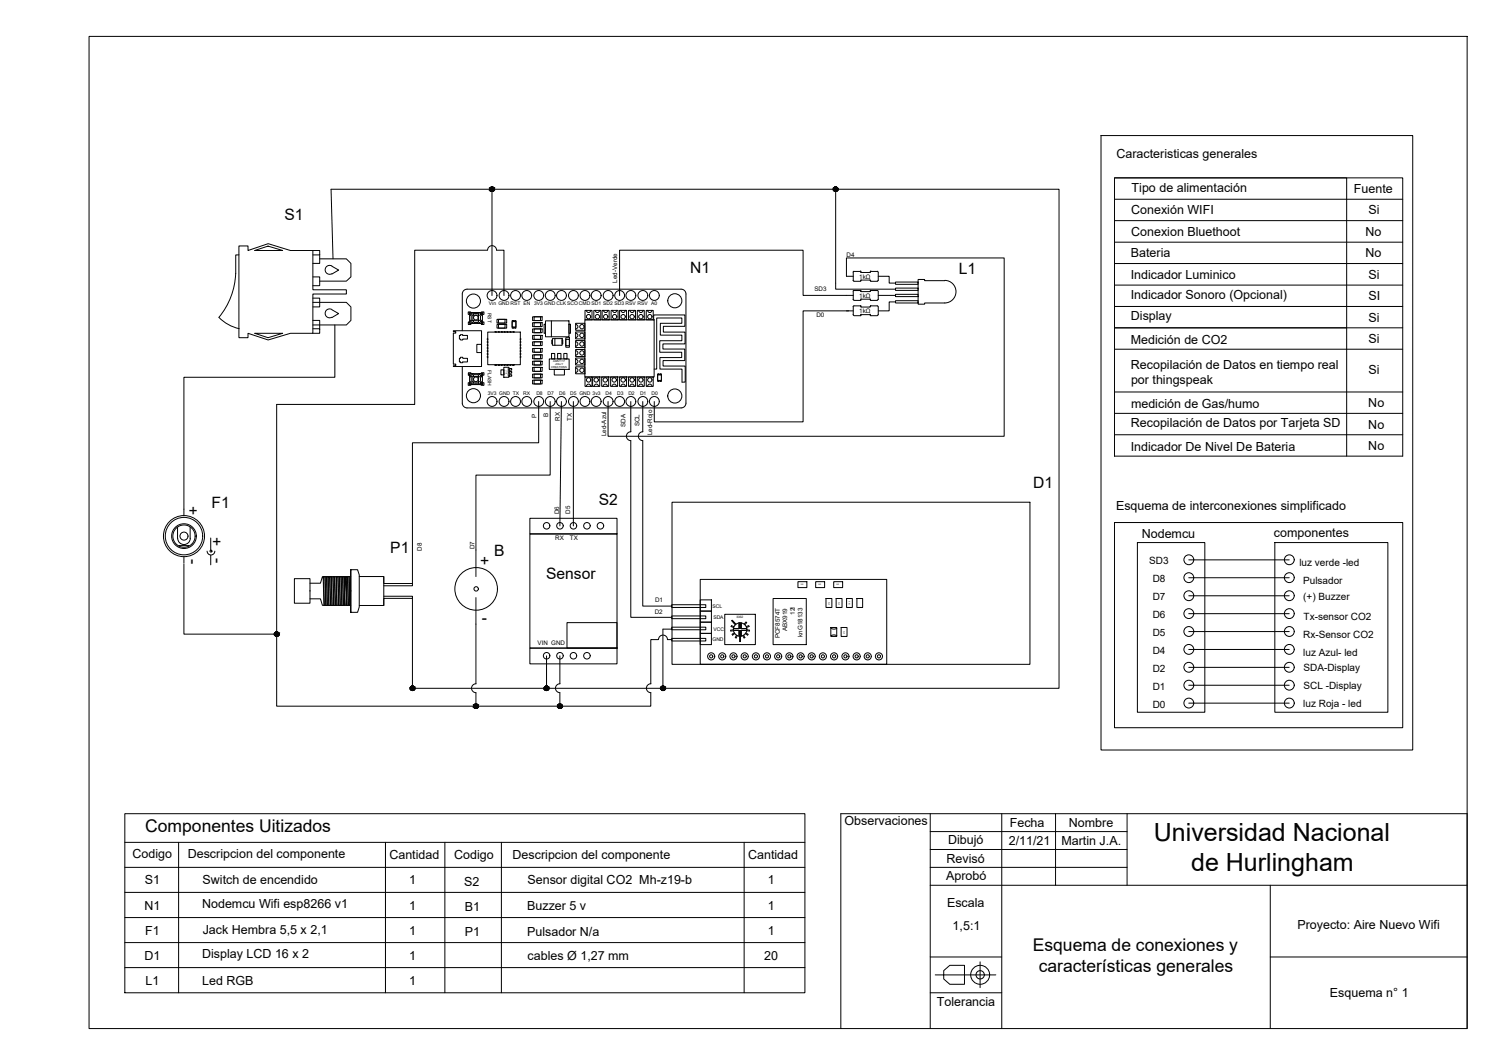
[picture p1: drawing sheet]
<svg xmlns="http://www.w3.org/2000/svg" width="420mm" height="297mm" viewBox="0 0 420 297" stroke-linecap="round" stroke-linejoin="round" font-family="sans-serif">
<!-- layer: 0 -->
<g fill="none" stroke="#000" stroke-width=".28">
<path d="M24.9 10.2h385v276.9h-385zM232.9 53.1h1.1M114.7 192.4h1.1M152.1 192.4h1.1M184.6 192.4h1.1M34.9 227.2h190v50h-190zM34.9 235.2h190M49.9 235.2v42M107.7 235.2v42M124.3 235.2v42M140.1 235.2v42M207.9 235.2v42"/>
<path d="M259.9 232.2h55M259.9 237.2h55M259.9 227.2v59.9M279.9 227.2v59.9M294.9 227.2v19.9M314.9 227.2v19.9M34.9 242.1h190M34.9 256.2h190M34.9 249.1h190M259.9 247.1h150M259.9 242.1h55M354.9 247.1v40"/>
<path d="M34.9 263.1h190M34.9 270.1h190M259.9 277.2h20M259.9 267.2h20M261.3 272.2h16.9M263.6 271l1.7-1.5h4.1v5.3h-4.1l-1.7-1.5zM273.8 268.5v7.2M354.9 267.2h55M234.9 287.1v-59.9h175v59.9"/>
<circle cx="137.5" cy="52.8" r=".61"/>
<circle cx="233.5" cy="52.8" r=".61"/>
<circle cx="77.3" cy="177" r=".61"/>
<circle cx="115.2" cy="192.1" r=".61"/>
<circle cx="133" cy="197.1" r=".61"/>
<circle cx="152.7" cy="192.1" r=".61"/>
<circle cx="156.4" cy="197.1" r=".61"/>
<circle cx="185.2" cy="192.1" r=".61"/>
<circle cx="273.8" cy="272.1" r="2.65"/>
<circle cx="273.8" cy="272.1" r="1.16"/>
</g>
<!-- layer: contornos cuadros -->
<g fill="none" stroke="#000" stroke-width=".28">
<path d="M307.6 37.8h87.1v171.6h-87.1zM311.3 49.7h80.6v77.6h-80.6zM311.3 55.6h80.6M311.3 61.6h80.6M311.3 67.6h80.6M311.3 73.6h80.6M311.3 79.6h80.6M311.3 91.5h80.6M311.3 85.6h80.6M311.3 97.5h80.6M311.3 109.4h80.6M311.3 115.4h80.6"/>
<path d="M311.3 127.3v-77.6h64.9v77.6M311.3 121.4h80.6M311.3 145.9h80.6v57.3h-80.6zM317.7 151.5h18.9v47.3h-18.9zM332.1 156.3h28.1M356.1 151.5h31.6v47.3h-31.6zM332.1 161.3h28.1M332.1 166.3h28.1M332.1 171.3h28.1M332.1 176.3h28.1M332.1 181.3h28.1M332.1 186.3h28.1"/>
<path d="M332.1 191.3h28.1M332.1 196.3h28.1"/>
</g>
<!-- layer: VCC -->
<g fill="#000" stroke="#000" stroke-width=".28">
<path d="M137.4 53.4h.1zM137.4 52.2h.1zM233.3 53.4h.2zM233.3 53.4h.3zM77.2 177.6h.3zM77.2 176.4h.2zM115.1 192.8h.2zM115.1 191.5h.2zM132.9 197.8h.1zM132.9 196.6h.1zM152.6 192.8h.1zM152.6 191.5h.1z"/>
<path d="M156.3 197.8h.3zM156.3 196.6h.2zM185.1 192.7h.3zM185.1 191.5h.2z"/>
<path d="M137.4 52.2h.2zM137.3 52.2h.3z"/>
<path d="M137.3 52.2h.4zM137.2 52.2h.5z"/>
<path d="M137.3 53.4h.3zM137.3 53.4h.2z"/>
<path d="M137.2 52.2h.5zM137.2 52.2h.5z"/>
<path d="M137.2 53.4h.5zM137.2 53.4h.4z"/>
<path d="M137.2 52.2l.5 .1zM137.1 52.3h.6z"/>
<path d="M137.2 53.4h.5zM137.2 53.4h.5z"/>
<path d="M137.1 52.3h.7zM137.1 52.3h.7z"/>
<path d="M137.1 53.4h.6zM137.1 53.4h.6z"/>
<path d="M137.1 52.3l.8 .1zM137 52.4h.9z"/>
<path d="M137.1 53.3h.7zM137.1 53.3l.6 .1z"/>
<path d="M137 52.4h.9zM137 52.4h.9z"/>
<path d="M137 53.3h.9zM137 53.3h.8z"/>
<path d="M137 52.4l1 .1zM137 52.4l1 .1z"/>
<path d="M137 53.3h.9zM137 53.3h.9z"/>
<path d="M136.9 52.5h1.1zM136.9 52.5h1.1z"/>
<path d="M136.9 52.5h1.1zM136.9 52.5h1.1z"/>
<path d="M136.9 53.2h1.1zM136.9 53.2h1.1z"/>
<path d="M136.9 53.2h1.1zM136.9 53.2l1 .1z"/>
<path d="M136.9 52.5l1.1 .1zM136.8 52.6h1.2z"/>
<path d="M136.9 53.1h1.1zM136.9 53.1l1.1 .1z"/>
<path d="M136.8 52.6l1.2 .1zM136.8 52.6l1.2 .1z"/>
<path d="M136.8 52.7h1.2zM136.8 52.7h1.2z"/>
<path d="M136.8 52.7h1.3zM136.8 52.7h1.3z"/>
<path d="M136.8 53h1.2zM136.8 53h1.2z"/>
<path d="M136.8 53h1.2zM136.8 53h1.2z"/>
<path d="M136.8 53h1.2zM136.8 53l1.2 .1z"/>
<path d="M136.8 52.7l1.3 .1zM136.8 52.7l1.3 .1z"/>
<path d="M136.8 52.8l1.3 .1zM136.8 52.8l1.3 .1z"/>
<path d="M136.8 52.9h1.3zM136.8 52.9l1.2 .1z"/>
<path d="M233.4 52.2h.2zM233.3 52.2h.3z"/>
<path d="M233.3 52.2h.3zM233.2 52.2h.4z"/>
<path d="M233.2 52.2h.5zM233.2 52.2h.5z"/>
<path d="M233.2 53.4h.4zM233.2 53.4h.4z"/>
<path d="M233.2 52.2l.6 .1zM233.1 52.3h.7z"/>
<path d="M233.2 53.4h.5zM233.2 53.4h.4z"/>
<path d="M233.1 52.3h.7zM233.1 52.3h.7z"/>
<path d="M233.1 53.4h.7zM233.1 53.4h.6z"/>
<path d="M233.1 52.3l.7 .1zM233.1 52.3l.7 .1z"/>
<path d="M233.1 53.3h.7zM233.1 53.3l.7 .1z"/>
<path d="M233 52.4h.9zM233 52.4h.9z"/>
<path d="M233 53.3h.8zM233 53.3h.8z"/>
<path d="M233 52.4l.9 .1zM233 52.4l.9 .1z"/>
<path d="M233 53.3h.9zM233 53.3h.8z"/>
<path d="M232.9 52.5h1.1zM232.9 52.5h1.1z"/>
<path d="M232.9 53.2h1zM232.9 53.2l1 .1z"/>
<path d="M232.9 52.5h1.1zM232.9 52.5h1.1z"/>
<path d="M232.9 53.2h1.1zM232.9 53.2h1z"/>
<path d="M232.9 52.5l1.1 .1zM232.9 52.5l1.1 .1z"/>
<path d="M232.9 52.6l1.1 .1zM232.9 52.6l1.1 .1z"/>
<path d="M232.9 53l1.1 .1zM232.9 53l1.1 .1z"/>
<path d="M232.9 53.1h1.1zM232.9 53.1l1.1 .1z"/>
<path d="M232.9 52.7h1.1zM232.9 52.7h1.1z"/>
<path d="M232.8 52.7h1.2zM232.8 52.7h1.2z"/>
<path d="M232.8 52.7l1.2 .1zM232.8 52.7l1.2 .1z"/>
<path d="M232.8 52.8l1.2 .1zM232.8 52.8l1.2 .1z"/>
<path d="M232.8 52.9l1.2 .1zM232.8 52.9l1.2 .1z"/>
<path d="M232.8 53h1.2zM232.8 53h1.2z"/>
<path d="M232.9 53h1.1zM232.9 53h1.1z"/>
<path d="M77.2 177.6l.2 .1zM77.2 177.7h.2z"/>
<path d="M77.2 176.4h.3zM77.2 176.4h.3z"/>
<path d="M77.2 176.4h.3zM77.1 176.4h.4z"/>
<path d="M77.1 176.4l.4 .1zM77.1 176.4l.4 .1z"/>
<path d="M77.1 177.6h.4zM77.1 177.6h.4z"/>
<path d="M77 176.5h.6zM77 176.5h.6z"/>
<path d="M77 177.6h.5zM77 177.6h.5z"/>
<path d="M77 176.5h.7zM76.9 176.5h.8z"/>
<path d="M77 177.6h.6zM77 177.6h.5z"/>
<path d="M76.9 176.5l.8 .1zM76.9 176.5l.8 .1z"/>
<path d="M76.9 177.5h.8zM76.9 177.5l.7 .1z"/>
<path d="M76.9 176.6h.9zM76.9 176.6h.9z"/>
<path d="M76.9 177.5h.8zM76.9 177.5h.8z"/>
<path d="M76.9 176.6l.9 .1zM76.9 176.6l.9 .1z"/>
<path d="M76.9 177.5h.9zM76.9 177.5h.8z"/>
<path d="M76.8 176.7h1zM76.8 176.7h1z"/>
<path d="M76.8 177.4h1zM76.8 177.4l1 .1z"/>
<path d="M76.8 176.7h1zM76.8 176.7h1z"/>
<path d="M76.7 176.7l1.2 .1zM76.7 176.7l1.2 .1z"/>
<path d="M76.7 177.3l1.1 .1zM76.7 177.3l1.1 .1z"/>
<path d="M76.8 177.4h1zM76.8 177.4h1z"/>
<path d="M76.7 176.8l1.2 .1zM76.7 176.8l1.2 .1z"/>
<path d="M76.7 176.9h1.2zM76.7 176.9h1.2z"/>
<path d="M76.7 177.2l1.2 .1zM76.7 177.2l1.2 .1z"/>
<path d="M76.7 177.3h1.2zM76.7 177.3h1.1z"/>
<path d="M76.7 176.9l1.2 .1zM76.7 176.9l1.2 .1z"/>
<path d="M76.7 177h1.2zM76.7 177h1.2z"/>
<path d="M76.7 177l1.2 .1zM76.7 177l1.2 .1z"/>
<path d="M76.7 177.1l1.2 .1zM76.7 177.1l1.2 .1z"/>
<path d="M76.7 177.2h1.2zM76.7 177.2h1.2z"/>
<path d="M115.1 191.5l.3 .1zM115.1 191.5l.3 .1z"/>
<path d="M115.1 191.6h.3zM115 191.6h.4z"/>
<path d="M115.1 192.7h.3zM115.1 192.7l.2 .1z"/>
<path d="M115 191.6h.5zM115 191.6h.5z"/>
<path d="M115 192.7h.4zM115 192.7h.4z"/>
<path d="M115 191.6h.5zM114.9 191.6h.6z"/>
<path d="M115 192.7h.5zM115 192.7h.4z"/>
<path d="M114.9 191.6h.7zM114.9 191.6h.7z"/>
<path d="M114.9 192.7h.6zM114.9 192.7h.6z"/>
<path d="M114.9 191.6l.7 .1zM114.9 191.6l.7 .1z"/>
<path d="M114.9 192.7h.7zM114.9 192.7h.6z"/>
<path d="M114.8 191.7h.9zM114.8 191.7h.9z"/>
<path d="M114.8 192.6h.8zM114.8 192.6l.8 .1z"/>
<path d="M114.8 191.7l.9 .1zM114.8 191.7l.9 .1z"/>
<path d="M114.8 192.6h.9zM114.8 192.6h.8z"/>
<path d="M114.8 191.8h1zM114.8 191.8h1z"/>
<path d="M114.8 192.5h.9zM114.8 192.5l.9 .1z"/>
<path d="M114.7 191.8l1.1 .1zM114.7 191.8l1.1 .1z"/>
<path d="M114.7 191.9h1.1zM114.7 191.9h1.1z"/>
<path d="M114.7 192.4l1.1 .1zM114.7 192.4l1.1 .1z"/>
<path d="M114.7 192.5h1.1zM114.7 192.5h1z"/>
<path d="M114.7 191.9l1.1 .1zM114.7 191.9l1.1 .1z"/>
<path d="M114.6 192h1.3zM114.6 192h1.3z"/>
<path d="M114.6 192.3l1.2 .1zM114.6 192.3l1.2 .1z"/>
<path d="M114.7 192.4h1.1zM114.7 192.4h1.1z"/>
<path d="M114.6 192l1.3 .1zM114.6 192l1.3 .1z"/>
<path d="M114.6 192.1l1.3 .1zM114.6 192.1l1.3 .1z"/>
<path d="M114.6 192.2h1.3zM114.6 192.2h1.3z"/>
<path d="M114.6 192.2l1.3 .1zM114.6 192.2l1.3 .1z"/>
<path d="M114.6 192.3h1.3zM114.6 192.3h1.2z"/>
<path d="M132.9 196.6h.2zM132.8 196.6h.3z"/>
<path d="M132.8 196.6h.4zM132.7 196.6h.5z"/>
<path d="M132.8 197.8h.3zM132.8 197.8h.2z"/>
<path d="M132.7 196.6h.5zM132.7 196.6h.5z"/>
<path d="M132.7 197.7h.5zM132.7 197.7l.4 .1z"/>
<path d="M132.7 196.6h.6zM132.7 196.6h.6z"/>
<path d="M132.7 197.7h.5zM132.7 197.7h.5z"/>
<path d="M132.7 196.6h.6zM132.7 196.6h.6z"/>
<path d="M132.7 197.7h.6zM132.7 197.7h.5z"/>
<path d="M132.6 196.6l.8 .1zM132.5 196.7h.9z"/>
<path d="M132.6 197.7h.7zM132.6 197.7h.7z"/>
<path d="M132.5 196.7h.9zM132.5 196.7h.9z"/>
<path d="M132.5 197.6h.9zM132.5 197.6l.8 .1z"/>
<path d="M132.5 196.7l1 .1zM132.5 196.7l1 .1z"/>
<path d="M132.5 197.6h.9zM132.5 197.6h.9z"/>
<path d="M132.4 196.8h1.1zM132.4 196.8h1.1z"/>
<path d="M132.4 196.8l1.1 .1zM132.4 196.8l1.1 .1z"/>
<path d="M132.4 197.5h1.1zM132.4 197.5h1.1z"/>
<path d="M132.4 197.5h1.1zM132.4 197.5l1 .1z"/>
<path d="M132.4 196.9h1.1zM132.4 196.9h1.1z"/>
<path d="M132.4 197.4h1.1zM132.4 197.4l1.1 .1z"/>
<path d="M132.4 196.9l1.1 .1zM132.4 196.9l1.1 .1z"/>
<path d="M132.4 197h1.1zM132.4 197h1.1z"/>
<path d="M132.4 197l1.2 .1zM132.4 197l1.2 .1z"/>
<path d="M132.4 197.3h1.1zM132.4 197.3h1.1z"/>
<path d="M132.4 197.3l1.1 .1zM132.4 197.3l1.1 .1z"/>
<path d="M132.4 197.4h1.1zM132.4 197.4h1.1z"/>
<path d="M132.3 197.1h1.3zM132.3 197.1h1.3z"/>
<path d="M132.3 197.1l1.3 .1zM132.3 197.1l1.3 .1z"/>
<path d="M132.3 197.2h1.3zM132.3 197.2l1.2 .1z"/>
<path d="M152.6 191.5l.2 .1zM152.6 191.5l.2 .1z"/>
<path d="M152.5 191.6h.4zM152.5 191.6h.4z"/>
<path d="M152.5 192.7h.3zM152.5 192.7l.2 .1z"/>
<path d="M152.5 191.6h.4zM152.5 191.6h.4z"/>
<path d="M152.5 192.7h.4zM152.5 192.7h.3z"/>
<path d="M152.4 191.6h.6zM152.3 191.6h.7z"/>
<path d="M152.4 192.7h.5zM152.4 192.7h.5z"/>
<path d="M152.3 191.6h.7zM152.3 191.6h.7z"/>
<path d="M152.3 192.7h.7zM152.3 192.7h.6z"/>
<path d="M152.3 191.6l.8 .1zM152.3 191.6l.8 .1z"/>
<path d="M152.3 192.7h.7zM152.3 192.7h.7z"/>
<path d="M152.3 191.7h.8zM152.3 191.7h.8z"/>
<path d="M152.3 192.6h.8zM152.3 192.6l.7 .1z"/>
<path d="M152.2 191.7l.9 .1zM152.2 191.7l.9 .1z"/>
<path d="M152.2 192.6h.9zM152.2 192.6h.9z"/>
<path d="M152.2 191.8h1zM152.2 191.8h1z"/>
<path d="M152.2 192.5h.9zM152.2 192.5l.9 .1z"/>
<path d="M152.1 191.8l1.1 .1zM152.1 191.8l1.1 .1z"/>
<path d="M152.1 192.5h1.1zM152.1 192.5h1z"/>
<path d="M152.1 191.9h1.1zM152.1 191.9h1.1z"/>
<path d="M152.1 191.9l1.2 .1zM152.1 191.9l1.2 .1z"/>
<path d="M152.1 192.4h1.1zM152.1 192.4h1.1z"/>
<path d="M152.1 192.4h1.1zM152.1 192.4l1.1 .1z"/>
<path d="M152 192h1.3zM152 192h1.3z"/>
<path d="M152 192l1.3 .1zM152 192l1.3 .1z"/>
<path d="M152 192.1l1.3 .1zM152 192.1l1.3 .1z"/>
<path d="M152 192.2h1.3zM152 192.2h1.3z"/>
<path d="M152 192.2l1.3 .1zM152 192.2l1.3 .1z"/>
<path d="M152 192.3h1.3zM152 192.3h1.3z"/>
<path d="M152 192.3h1.3zM152 192.3l1.2 .1z"/>
<path d="M156.3 197.8h.2zM156.3 197.8h.2z"/>
<path d="M156.3 196.6h.3zM156.3 196.6h.3z"/>
<path d="M156.3 196.6h.3zM156.2 196.6h.4z"/>
<path d="M156.2 196.6h.5zM156.2 196.6h.5z"/>
<path d="M156.2 197.7h.4zM156.2 197.7l.4 .1z"/>
<path d="M156.2 196.6h.5zM156.1 196.6h.6z"/>
<path d="M156.2 197.7h.5zM156.2 197.7h.4z"/>
<path d="M156.1 196.6h.7zM156.1 196.6h.7z"/>
<path d="M156.1 197.7h.6zM156.1 197.7h.6z"/>
<path d="M156.1 196.6l.7 .1zM156.1 196.6l.7 .1z"/>
<path d="M156.1 197.7h.7zM156.1 197.7h.6z"/>
<path d="M156 196.7h.9zM156 196.7h.9z"/>
<path d="M156 197.6h.8zM156 197.6l.8 .1z"/>
<path d="M156 196.7l.9 .1zM156 196.7l.9 .1z"/>
<path d="M156 197.6h.9zM156 197.6h.8z"/>
<path d="M155.9 196.8h1.1zM155.9 196.8h1.1z"/>
<path d="M155.9 197.5h1zM155.9 197.5l1 .1z"/>
<path d="M155.9 196.8l1.1 .1zM155.9 196.8l1.1 .1z"/>
<path d="M155.9 196.9h1.1zM155.9 196.9h1.1z"/>
<path d="M155.9 197.4l1.1 .1zM155.9 197.4l1.1 .1z"/>
<path d="M155.9 197.5h1.1zM155.9 197.5h1z"/>
<path d="M155.9 196.9l1.1 .1zM155.9 196.9l1.1 .1z"/>
<path d="M155.8 197h1.2zM155.8 197h1.2z"/>
<path d="M155.8 197.3l1.2 .1zM155.8 197.3l1.2 .1z"/>
<path d="M155.9 197.4h1.1zM155.9 197.4h1.1z"/>
<path d="M155.8 197l1.2 .1zM155.8 197l1.2 .1z"/>
<path d="M155.8 197.1h1.2zM155.8 197.1h1.2z"/>
<path d="M155.8 197.1l1.2 .1zM155.8 197.1l1.2 .1z"/>
<path d="M155.8 197.2l1.2 .1zM155.8 197.2l1.2 .1z"/>
<path d="M155.8 197.3h1.2zM155.8 197.3h1.2z"/>
<path d="M185.1 192.7l.2 .1zM185.1 192.8h.2z"/>
<path d="M185.1 191.5l.3 .1zM185.1 191.5l.3 .1z"/>
<path d="M185.1 191.6h.3zM185 191.6h.4z"/>
<path d="M185 191.6h.4zM184.9 191.6h.5z"/>
<path d="M185 192.7h.4zM185 192.7h.4z"/>
<path d="M184.9 191.6h.6zM184.9 191.6h.6z"/>
<path d="M184.9 192.7h.5zM184.9 192.7h.5z"/>
<path d="M184.9 191.6h.7zM184.9 191.6h.7z"/>
<path d="M184.9 192.7h.6zM184.9 192.7h.5z"/>
<path d="M184.9 191.6l.7 .1zM184.9 191.6l.7 .1z"/>
<path d="M184.9 192.7h.7zM184.9 192.7h.6z"/>
<path d="M184.8 191.7h.9zM184.8 191.7h.9z"/>
<path d="M184.8 192.6h.8zM184.8 192.6l.8 .1z"/>
<path d="M184.8 191.7l.9 .1zM184.8 191.7l.9 .1z"/>
<path d="M184.8 192.6h.9zM184.8 192.6h.8z"/>
<path d="M184.7 191.8h1zM184.7 191.8h1z"/>
<path d="M184.7 192.5h1zM184.7 192.5l1 .1z"/>
<path d="M184.7 191.8l1 .1zM184.6 191.9h1.1z"/>
<path d="M184.6 191.9h1.2zM184.6 191.9h1.2z"/>
<path d="M184.6 192.4l1.1 .1zM184.6 192.4l1.1 .1z"/>
<path d="M184.7 192.5h1zM184.7 192.5h1z"/>
<path d="M184.6 191.9l1.2 .1zM184.6 191.9l1.2 .1z"/>
<path d="M184.6 192h1.2zM184.6 192h1.2z"/>
<path d="M184.6 192.3l1.2 .1zM184.6 192.3l1.2 .1z"/>
<path d="M184.6 192.4h1.2zM184.6 192.4h1.1z"/>
<path d="M184.6 192l1.2 .1zM184.6 192l1.2 .1z"/>
<path d="M184.6 192.1l1.2 .1zM184.6 192.1l1.2 .1z"/>
<path d="M184.6 192.2h1.2zM184.6 192.2h1.2z"/>
<path d="M184.6 192.2l1.2 .1zM184.6 192.2l1.2 .1z"/>
<path d="M184.6 192.3h1.2zM184.6 192.3h1.2z"/>
</g>
<!-- layer: componentes -->
<g fill="none" stroke="#000" stroke-width=".28">
<path d="M66.7 68.7h2.6v1.2l5.6-1.9 6.2 1.9h6.3v11h9.4v1.2h-9.4v10.9h-6.3l-6.2 1.9-5.6-1.9v1.3h-2.6zM66.7 71.2h-.8a32 32 0 0 1-.5 8.4 20.5 20.5 0 0 1-4.3 9 11.5 11.5 0 0 0 5.7 3.2M71.1 69.9l3.8-1.2 4.1 1.2zM87.4 69.9h1.9v1.3h-1.9M87.4 77.3h1.9v2.5h-1.9M89.3 72.3h7.5l1.2 1.2v3.8l-1.2 1.2h-7.5M89.3 71v2.5h-1.9M92.7 74.3a1.25 1.25 0 0 0-1.9 1 1.25 1.25 0 0 0 1.9 1.1M92.7 74.3l1.9 1.1-1.9 1.1M236.5 77.1h1.9M238.3 78.3l.3 .2h1.8M238.4 76v2.3"/>
<path d="M238.6 75.7l-.3 .3M238.6 75.8h1.8M240.4 75.6l.1 .2M240.4 75.9l.2 .2h2.4M240.5 75.9v.1M240.5 78.4h.1M240.5 78.3l-.1 .2M240.6 78.2h2.4M240.6 78.1l-.2 .2M243 78.1l.1 .2M243.1 75.9v.1M243.1 78.4h.1"/>
<path d="M243.1 75.9l-.1 .2M243.1 78.3l.2 .2M243.3 75.8h1.8M243.3 75.6l-.2 .2M245.1 75.7l.2 .3M245.3 78.3l-.2 .2h-1.8M245.3 77.1h3.1v1.9h1.8M245.3 76v2.3M250.2 78.7h6.3v.7h-6.3zM263.9 78.3a3.2 3.2 0 0 1 3.2 3.1 3.2 3.2 0 0 1-3.2 3.2h-5.6v.3h-1.8v-6.9h1.8v.4h5.6M71.1 93h7.9l-4.1 1.3zM87.4 84.4h9.4l1.2 1.3v3.8l-1.2 1.2h-9.4"/>
<path d="M87.4 91.8h1.9v1.2h-1.9M87.4 89.5h1.9v2.4M87.4 83.2h1.9v2.5h-1.9M92.7 86.4a1.25 1.25 0 0 0-1.9 1.1 1.25 1.25 0 0 0 1.9 1.1M92.7 86.5l1.9 1-1.9 1.1M126.6 92.3h7.9v10h-7.9v-.2h.7v-.5h-.7v-8.6h.7v-.4h-.7zM128.3 93.6h.3v-.2h.7v.2h1.3v1.1h-1.3v.2h-.7v-.2h-.3zM131.2 87.2h3.6v3.1h-3.6zM131.2 87.4h.2v.6a1.27 1.27 0 0 1 0 1.5v.5h-.2M131.2 89.9h-.4v.7h.8v-.3M131.5 87.2v-.1h-.7v.7h.4M131.6 90.3h.6a1.27 1.27 0 0 1 1.5 0h.6"/>
<path d="M131.6 87.2h.1M132.1 88h1.6v1.5h-1.6zM132.2 87.2a1.15 1.15 0 0 0 1.5 0M133.2 96.1h1.3v2.3h-1.3zM134.3 87.2h.1M134.5 87.2v-.1h.7v.7h-.4M134.8 87.4h-.3v.6a1.13 1.13 0 0 0 0 1.5v.5h.3M134.8 89.9h.4v.7h-.7v-.3M136.1 99.4l.2 .4zM136.1 98.6l.2 .4zM136.1 97.8l.2 .4zM136.1 96.9l.2 .5z"/>
<path d="M136.1 96.1l.2 .4zM136.1 95.3l.2 .4zM136.1 94.5l.2 .4zM136.3 92.7h9.1v9.1h-9.1zM138.2 92.6l.4 .1zM138.8 89.2h2.7v1h-2.7zM138.8 90.6h2.7v1h-2.7zM139.1 92.6l.4 .1zM139.3 89.2h1.8v1h-1.8zM139.3 90.6h1.8v1h-1.8zM139.9 92.6l.4 .1zM140.7 92.6l.4 .1z"/>
<path d="M141.5 92.6l.4 .1zM142.4 92.6l.4 .1zM143.1 89.8h1v1.5h-1zM143.2 92.6l.4 .1zM143.3 89.5l.1 .3M143.4 91.3l-.1 .3M143.5 91.6h-.4v-2.1l.5 .2 .5-.2v2.1h-.3M143.5 91.6l.1-.2 .2 .2M143.9 91.3l.1 .3M144 89.5l-.1 .3M145.4 99.4l.1 .4zM145.4 98.6l.1 .4z"/>
<path d="M145.4 97.8l.1 .4zM145.4 96.9l.1 .5zM145.4 96.1l.1 .4zM145.4 95.3l.1 .4zM145.4 94.5l.1 .4zM148.8 88.4h2.7v1.1h-2.7zM148.8 90.1h2.7v1.1h-2.7zM148.8 91.8h2.7v1.1h-2.7zM148.8 93.6h2.7v1.1h-2.7zM148.8 95.4h2.7v1.1h-2.7zM148.8 97.3h2.7v1h-2.7zM148.8 99.1h2.7v1.1h-2.7z"/>
<path d="M149.2 88.4h1.8v1.1h-1.8zM149.2 90.1h1.8v1.1h-1.8zM149.2 91.8h1.8v1.1h-1.8zM149.2 93.6h1.8v1.1h-1.8zM149.2 95.4h1.8v1.1h-1.8zM149.2 97.3h1.8v1h-1.8zM149.2 99.1h1.8v1.1h-1.8zM152 90.5h.4v2.5h-.4zM152.4 89.6h6.5v4.4h-6.5zM154 89.6v4.4M154.1 98.7h.9v1.5h-.9zM154.2 94.9h.1v1.1h-.1z"/>
<path d="M154.3 94.5h2.7v1.9h-2.7zM155 94.5v1.9M155.8 98.7h.9v1.5h-.9zM157 94.9h.2v1.1h-.2zM157.5 98.7h.9v1.5h-.9zM158.1 94.3h1v2.6h-1zM158.1 94.7h1v1.8h-1zM158.9 90.5h.5v2.5h-.5zM160.8 99.9h2.6v2h-2.6zM160.8 97.6h2.6v1.9h-2.6zM160.8 95.1h2.6v1.9h-2.6zM160.8 92.7h2.6v1.9h-2.6z"/>
<path d="M160.8 90.3h2.6v1.9h-2.6zM160.8 97.9a.61 .61 0 0 1 .6 .6 .61 .61 0 0 1-.6 .6M160.8 95.4a.61 .61 0 0 1 .6 .6 .61 .61 0 0 1-.6 .6M160.8 93a.61 .61 0 0 1 .6 .6 .61 .61 0 0 1-.6 .6M160.8 90.6a.61 .61 0 0 1 .6 .6 .61 .61 0 0 1-.6 .6M163.4 89.3h19.3v15.9h-19.3zM163.4 86.7h2v2.6h-2zM163.8 86.6a.61 .61 0 0 0 .6 .6 .61 .61 0 0 0 .6-.6M165.9 86.7h1.9v2.6h-1.9zM166.3 86.6a.61 .61 0 0 0 .6 .6 .61 .61 0 0 0 .6-.6M168.2 86.7h2v2.6h-2zM168.6 86.6a.61 .61 0 0 0 .6 .6 .61 .61 0 0 0 .6-.6"/>
<path d="M170.7 86.7h2v2.6h-2zM171.1 86.6a.61 .61 0 0 0 .6 .6 .61 .61 0 0 0 .6-.6M173.1 86.7h1.9v2.6h-1.9zM173.5 86.6a.61 .61 0 0 0 .6 .6 .61 .61 0 0 0 .6-.6M175.6 86.7h1.9v2.6h-1.9zM176 86.6a.61 .61 0 0 0 .6 .6 .61 .61 0 0 0 .6-.6M178 86.7h2v2.6h-2zM178.4 86.6a.61 .61 0 0 0 .6 .6 .61 .61 0 0 0 .6-.6M180.5 86.7h2v2.6h-2zM180.9 86.6a.61 .61 0 0 0 .6 .6 .61 .61 0 0 0 .6-.6M182.6 89.3v-1.4h8.7v3.2h-6v1.6h6.1v3.3h-6.2v1.5h6.1v3.2h-6.1v1.5h6.2v4.5h-.9v-3.7h-6.2v-3.2h6.1v-1.5h-6.1v-3.2h6.2v-1.5h-6v-3.3h6v-1.5h-7v14.2h-.8M190.3 80.7h-59.8a1.33 1.33 0 0 0-1.4 1.4v10.2"/>
<path d="M190.3 80.7a1.33 1.33 0 0 1 1.3 1.4v30.5M236.5 82.5h1.9M236.5 86.8h1.9M238.3 83.5l.3 .3M238.3 87.8l.3 .3M238.4 81.4v2.2M238.4 85.6v2.3M238.6 83.9h1.8M238.6 88.1h1.8M240.4 81.1h-1.8l-.3 .2M240.4 85.4h-1.8l-.3 .2M240.4 81l.1 .2"/>
<path d="M240.4 85.3l.1 .1M240.4 85.5l.2 .2h2.4M240.5 81.3l2.5 .1M240.5 83.7h.1M240.5 85.5v.1M240.5 87.9v.2M240.5 83.7l-.1 .2M240.5 88l-.1 .1M240.6 83.5h2.4M240.6 87.8h2.4M240.6 83.4l-.2 .2M240.6 87.7l-.2 .2"/>
<path d="M243 83.4l.1 .2M243 87.7l.1 .2M243.1 81.2v.1M243.1 83.7h.1M243.1 85.5v.1M243.1 87.9v.2M243.1 81.3l-.1 .1M243.1 83.7l.2 .2M243.1 85.5l-.1 .2M243.1 88l.2 .1M243.3 81.1h1.8l.2 .2M243.3 85.4h1.8l.2 .2"/>
<path d="M243.3 83.9h1.8M243.3 88.1h1.8M243.3 81l-.2 .2M243.3 85.3l-.2 .1M245.3 83.5l-.2 .3M245.3 87.8l-.2 .3M245.3 82.5h4.9M245.3 81.4v2.2M245.3 85.6v2.3M250.2 80.4h6.3v.7h-6.3zM250.2 83.9h6.3v.7h-6.3zM250.2 82.2h6.3v.6h-6.3z"/>
<path d="M250.2 84.3h-1.8v2.5h-3.1M128.3 100h.3v-.3h.7v.3h1.3v1h-1.3v.3h-.7v-.3h-.3zM129.1 112.5a1.33 1.33 0 0 0 1.4 1.4h59.8M129.1 102.3v10.3M131.2 104.3h3.6v3.1h-3.6zM131.2 104.6h.2v.6a1.21 1.21 0 0 1 0 1.4v.6h-.2M131.2 106.8h-.4v.8h.7v-.2M131.6 104.3v-.2h-.8v.7h.4M131.6 104.3l.6 .1a1.27 1.27 0 0 0 1.5 0l.6-.1M131.6 107.4h.1M132.1 105.1h1.6v1.6h-1.6zM132.2 107.4a1.33 1.33 0 0 1 1.5 0"/>
<path d="M134.3 107.4h.1M134.5 104.3v-.2h.7v.6h-.4M134.8 104.6h-.3v.6a1.07 1.07 0 0 0 0 1.4v.6h.3M134.8 106.8h.4v.8h-.7v-.2M138.2 101.8h.5v.2h-.5zM139.1 101.8h.4v.2h-.4zM139.9 101.8h.4v.2h-.4zM139.9 103.3h.8v1.3h-.8zM140.7 101.8h.4v.2h-.4zM140.7 102.5h1.5v2.8h-1.5zM141.5 101.8h.5v.2h-.5zM142.2 104.6h.7v.4h-.7z"/>
<path d="M142.2 103.7h.7v.5h-.7zM142.2 102.9h.7v.4h-.7zM142.4 101.8h.4v.2h-.4zM143.2 101.8h.4v.2h-.4zM148.8 100.8h2.7v1.1h-2.7zM148.8 102.6h2.7v1.1h-2.7zM148.8 104.4h2.7v1.1h-2.7zM148.8 106.1h2.7v1.1h-2.7zM149.2 100.8h1.8v1.1h-1.8zM149.2 102.6h1.8v1.1h-1.8zM149.2 104.4h1.8v1.1h-1.8zM149.2 106.1h1.8v1.1h-1.8z"/>
<path d="M153.4 100.2h5.6v2.9h-5.6zM154.8 103.1h2.9v1.6h-2.9zM160.8 102.4h2.6v2h-2.6zM160.8 102.7a.61 .61 0 0 1 .6 .7 .61 .61 0 0 1-.6 .6M160.8 100.3a.61 .61 0 0 1 .6 .6 .61 .61 0 0 1-.6 .6M163.4 105.2h2v2.7h-2zM163.8 107.8a.61 .61 0 0 1 .6-.6 .61 .61 0 0 1 .6 .6M165.6 105.2h1.9v2.7h-1.9zM166 107.8a.61 .61 0 0 1 .6-.6 .61 .61 0 0 1 .6 .6M168.1 105.2h1.9v2.7h-1.9zM168.5 107.8a.61 .61 0 0 1 .6-.6 .61 .61 0 0 1 .6 .6M170.6 105.2h1.9v2.7h-1.9z"/>
<path d="M171 107.8a.61 .61 0 0 1 .6-.6 .61 .61 0 0 1 .6 .6M173.1 105.2h1.9v2.7h-1.9zM173.5 107.8a.61 .61 0 0 1 .6-.6 .61 .61 0 0 1 .6 .6M175.6 105.2h1.9v2.7h-1.9zM176 107.8a.61 .61 0 0 1 .6-.6 .61 .61 0 0 1 .6 .6M178 105.2h2v2.7h-2zM178.4 107.8a.61 .61 0 0 1 .6-.6 .61 .61 0 0 1 .6 .6M180.5 105.2h2v2.7h-2zM180.9 107.8a.61 .61 0 0 1 .6-.6 .61 .61 0 0 1 .6 .6M183.7 104.4l.6 .2 .5-.2v2.1l-.5-.2-.6 .2zM183.7 104.6h1.1v1.6h-1.1zM183.9 104.4l.2 .3"/>
<path d="M184.1 106.2l-.2 .2M184.5 106.2l.1 .2M184.6 104.4l-.1 .3M191.6 112.5a1.33 1.33 0 0 1-1.3 1.4M49.6 147.2v3.1M50 152.5v-.2h2.7v.2M51.4 142.2v1.8M51.4 155.4v1.8M53.1 147.2l.1 3.1a1.76 1.76 0 0 1-1.8 1.7 1.76 1.76 0 0 1-1.8-1.7M57.9 153.9a1.08 1.08 0 0 0 1 1 1.08 1.08 0 0 0 1.1-1M58.9 150.2v3.4M58.9 155v2.7"/>
<path d="M98 159v6v-6h1.9l.5 2h6.8v8h-6.8l-.5 1.9h-1.9v-5.9v5.9M133 153.5v7.5M148 149.1h24.4v31.8h-24.4zM148 144.7h24.4v4.4h-24.4zM187.7 140.2h100v45.3h-100zM82.2 161.5h4.4v6.9h-4.4zM86.6 162.8h2.9l.6-1.8h.2l.2 8M90.3 161h.1M90.6 161h.2h-.4l.2 8M90.8 161l.2 8M91 169l-.2-8h.4l.2 8M91.2 161h.1"/>
<path d="M91.5 169l-.2-8h.3l.2 8M91.6 161h.1M91.9 161h.2h-.4l.2 8M92.1 161l.3 8-.3-8h.4l.2 8-.1-8h.6M92.5 161h.1M93 161l.2 8-.2-8h.4l.2 8M93.4 161h.1M93.8 169l-.3-8h.4l.2 8M93.9 161l.3 8h-4.1l-.6-1.8h-2.9M94.1 161h.3l.2 8-.2-8M94.6 161h-.2h.4l.3 8h.4h2.2l-.2-8M94.8 161l.3 8h-.9"/>
<path d="M95 161h-.1h.3l.3 8M95.2 161l.3 8M95.5 161h-.2h.4l.2 8M95.7 161h.1M96 161h.1h-.4l.3 8M96.2 161l.2 8-.3-8h.5h-.2M96.6 161l.2 8-.2-8M96.6 161h.1M96.9 161h-.2l.1 8M97.1 161l.2 8M97.6 161l.2 8M97.7 169h.3"/>
<path d="M98 161h-.9l.3 8M100.4 161v8M107.2 166.5h8v.5h-8v2M107.2 161v1.9h8v.6h-8M133 166.8v7.4M158.4 173.8h14v7.1h-14zM187.6 178.2h9.6v.7h-9.6zM187.6 175.1h9.6v.7h-9.6zM187.6 172h9.6v.7h-9.6zM187.6 168.8h9.6v.8h-9.6zM195.6 161.8h52.1v23.7h-52.1zM195.6 167.5h3.1v3.1h-3.1z"/>
<path d="M195.6 170.6h3.1v3.1h-3.1zM195.6 173.7h3.1v3.1h-3.1zM195.6 176.8h3.1v3.2h-3.1zM202.5 171.5h8.5v8.5h-8.5zM204.9 176h1.6v1.6v-1.6zM204.9 175.8l-.8 .1 .1 .3M204.9 176.1h-.7M205 174.9l-.7-.2-.1 .2 .8 .3M205.1 176.7l-.6 .4M205.3 176.9l-.6 .4-.1-.2M205.4 178l.3 .1M205.6 174.2l-1-1.1-.2 .2 1 1.1"/>
<path d="M205.8 177.3l-.4 .7M206 177.5l-.4 .6M206.5 173.9v1.6h-1.6h1.6zM206.6 177.6v1.5h.3v-1.5M207 173.9v1.6h1.6h-1.6zM207 176v1.6v-1.6h1.6zM207.5 177.5l.4 .6 .2-.1M207.7 177.3l.4 .7M208.4 176.7l.6 .4-.2 .2-.6-.4M208.4 173.7l-.5 .5M208.4 173.7l.2 .1M208.5 174.9l.7-.2 .1 .2"/>
<path d="M208.6 176.1h.7M208.6 173.9l-.5 .5M208.6 175.8l.8 .1v.3M209.2 174.9l-.7 .3M216 167.1h9.2v12.9h-9.2zM222.9 162.4h2.5v1.6h-2.5zM227.9 162.4h2.5v1.6h-2.5zM230.7 167.1h1.7v2.5h-1.7zM232.1 175.2h1.7v2.5h-1.7zM232.2 177.5l.6-.2 1 .2M232.2 175.4l.6 .2 1-.2M232.9 162.4h2.5v1.6h-2.5z"/>
<path d="M233.6 167.1h1.6v2.5h-1.6zM235 175.2h1.6v2.5h-1.6zM236.5 167.1h1.6v2.5h-1.6zM239.4 167.1h1.6v2.5h-1.6zM148 180.9h24.4v4.4h-24.4z"/>
<circle cx="131.9" cy="89.7" r=".32"/>
<circle cx="131.9" cy="87.7" r=".32"/>
<circle cx="132.3" cy="84.1" r="1.97"/>
<circle cx="132.9" cy="88.7" r=".66"/>
<circle cx="133.9" cy="89.7" r=".32"/>
<circle cx="133.9" cy="87.7" r=".32"/>
<circle cx="137.5" cy="82.5" r="1.38"/>
<circle cx="140.8" cy="82.5" r="1.38"/>
<circle cx="144" cy="82.5" r="1.38"/>
<circle cx="147.2" cy="82.5" r="1.38"/>
<circle cx="150.5" cy="82.5" r="1.38"/>
<circle cx="153.7" cy="82.5" r="1.38"/>
<circle cx="156.9" cy="82.5" r="1.38"/>
<circle cx="160.2" cy="82.5" r="1.38"/>
<circle cx="162.6" cy="98.5" r=".61"/>
<circle cx="162.6" cy="91.2" r=".61"/>
<circle cx="162.6" cy="96" r=".61"/>
<circle cx="162.6" cy="93.6" r=".61"/>
<circle cx="163.4" cy="82.5" r="1.38"/>
<circle cx="164.4" cy="88.4" r=".61"/>
<circle cx="166.5" cy="82.5" r="1.38"/>
<circle cx="166.9" cy="88.4" r=".61"/>
<circle cx="169.2" cy="88.4" r=".61"/>
<circle cx="169.9" cy="82.5" r="1.38"/>
<circle cx="171.7" cy="88.4" r=".61"/>
<circle cx="173.1" cy="82.5" r="1.38"/>
<circle cx="174.1" cy="88.4" r=".61"/>
<circle cx="176.2" cy="82.5" r="1.38"/>
<circle cx="176.6" cy="88.4" r=".61"/>
<circle cx="179" cy="88.4" r=".61"/>
<circle cx="179.6" cy="82.5" r="1.38"/>
<circle cx="181.5" cy="88.4" r=".61"/>
<circle cx="182.8" cy="82.5" r="1.38"/>
<circle cx="188.5" cy="84" r="1.97"/>
<circle cx="131.9" cy="104.9" r=".32"/>
<circle cx="131.9" cy="106.9" r=".32"/>
<circle cx="132.3" cy="110.5" r="1.97"/>
<circle cx="132.9" cy="105.9" r=".66"/>
<circle cx="133.9" cy="104.9" r=".32"/>
<circle cx="133.9" cy="106.9" r=".32"/>
<circle cx="137.5" cy="112.1" r="1.38"/>
<circle cx="140.8" cy="112.1" r="1.38"/>
<circle cx="144" cy="112.1" r="1.38"/>
<circle cx="147.2" cy="112.1" r="1.38"/>
<circle cx="150.5" cy="112.1" r="1.38"/>
<circle cx="153.7" cy="112.1" r="1.38"/>
<circle cx="156.9" cy="112.1" r="1.38"/>
<circle cx="160.2" cy="112.1" r="1.38"/>
<circle cx="162.6" cy="103.4" r=".61"/>
<circle cx="162.6" cy="100.9" r=".61"/>
<circle cx="163.4" cy="112.1" r="1.38"/>
<circle cx="164.4" cy="106.1" r=".61"/>
<circle cx="166.5" cy="112.1" r="1.38"/>
<circle cx="166.5" cy="106.1" r=".61"/>
<circle cx="169.1" cy="106.1" r=".61"/>
<circle cx="169.9" cy="112.1" r="1.38"/>
<circle cx="171.6" cy="106.1" r=".61"/>
<circle cx="173.1" cy="112.1" r="1.38"/>
<circle cx="174.1" cy="106.1" r=".61"/>
<circle cx="176.2" cy="112.1" r="1.38"/>
<circle cx="176.6" cy="106.1" r=".61"/>
<circle cx="179" cy="106.1" r=".61"/>
<circle cx="179.6" cy="112.1" r="1.38"/>
<circle cx="181.5" cy="106.1" r=".61"/>
<circle cx="182.8" cy="112.1" r="1.38"/>
<circle cx="188.5" cy="110.6" r="1.97"/>
<circle cx="51.4" cy="149.7" r="5.7"/>
<circle cx="51.4" cy="149.7" r="5.2"/>
<circle cx="51.4" cy="149.7" r="3.5"/>
<circle cx="51.4" cy="149.7" r="3.1"/>
<circle cx="51.4" cy="149.7" r="1.12"/>
<circle cx="58.9" cy="153.9" r=".28"/>
<circle cx="152.7" cy="146.8" r=".91"/>
<circle cx="156.4" cy="146.8" r=".91"/>
<circle cx="160.2" cy="146.8" r=".91"/>
<circle cx="164" cy="146.8" r=".91"/>
<circle cx="167.7" cy="146.8" r=".91"/>
<circle cx="332.1" cy="156.3" r="1.38"/>
<circle cx="360.2" cy="156.3" r="1.38"/>
<circle cx="133" cy="164.4" r="5.9"/>
<circle cx="133" cy="164.4" r=".61"/>
<circle cx="206.8" cy="175.7" r="1.88"/>
<circle cx="332.1" cy="171.3" r="1.38"/>
<circle cx="332.1" cy="161.3" r="1.38"/>
<circle cx="332.1" cy="166.3" r="1.38"/>
<circle cx="332.1" cy="176.3" r="1.38"/>
<circle cx="360.2" cy="171.3" r="1.38"/>
<circle cx="360.2" cy="176.3" r="1.38"/>
<circle cx="360.2" cy="161.3" r="1.38"/>
<circle cx="360.2" cy="166.3" r="1.38"/>
<circle cx="152.7" cy="183.1" r=".91"/>
<circle cx="156.4" cy="183.1" r=".91"/>
<circle cx="160.2" cy="183.1" r=".91"/>
<circle cx="164" cy="183.1" r=".91"/>
<circle cx="198.7" cy="183.2" r=".99"/>
<circle cx="198.7" cy="183.2" r=".44"/>
<circle cx="201.8" cy="183.2" r=".99"/>
<circle cx="201.8" cy="183.2" r=".44"/>
<circle cx="204.9" cy="183.2" r=".99"/>
<circle cx="204.9" cy="183.2" r=".44"/>
<circle cx="208" cy="183.2" r=".99"/>
<circle cx="208" cy="183.2" r=".44"/>
<circle cx="211.2" cy="183.2" r=".99"/>
<circle cx="211.2" cy="183.2" r=".44"/>
<circle cx="214.3" cy="183.2" r=".99"/>
<circle cx="214.3" cy="183.2" r=".44"/>
<circle cx="217.4" cy="183.2" r=".99"/>
<circle cx="217.4" cy="183.2" r=".44"/>
<circle cx="220.5" cy="183.2" r=".99"/>
<circle cx="220.5" cy="183.2" r=".44"/>
<circle cx="223.7" cy="183.2" r=".99"/>
<circle cx="223.7" cy="183.2" r=".44"/>
<circle cx="226.7" cy="183.2" r=".99"/>
<circle cx="226.7" cy="183.2" r=".44"/>
<circle cx="229.9" cy="183.2" r=".99"/>
<circle cx="229.9" cy="183.2" r=".44"/>
<circle cx="233" cy="183.2" r=".99"/>
<circle cx="233" cy="183.2" r=".44"/>
<circle cx="236.2" cy="183.2" r=".99"/>
<circle cx="236.2" cy="183.2" r=".44"/>
<circle cx="239.3" cy="183.2" r=".99"/>
<circle cx="239.3" cy="183.2" r=".44"/>
<circle cx="242.4" cy="183.2" r=".99"/>
<circle cx="242.4" cy="183.2" r=".44"/>
<circle cx="245.5" cy="183.2" r=".99"/>
<circle cx="245.5" cy="183.2" r=".44"/>
<circle cx="332.1" cy="191.3" r="1.38"/>
<circle cx="332.1" cy="196.3" r="1.38"/>
<circle cx="332.1" cy="186.3" r="1.38"/>
<circle cx="332.1" cy="181.3" r="1.38"/>
<circle cx="360.2" cy="191.3" r="1.38"/>
<circle cx="360.2" cy="181.3" r="1.38"/>
<circle cx="360.2" cy="196.3" r="1.38"/>
<circle cx="360.2" cy="186.3" r="1.38"/>
</g>
<!-- layer: VCC -->
<path d="M137.4 52.8h96.1v27.9h16.7M233.5 52.8h62.4v139.4h-110.7v-16.6h2.4M93 72.3l-.5-19.5h44.9v29.7M93.5 90.7v14.6h-42.1v36.9M115.2 167v25.2h37.5M152.7 183.1v9.1h32.5" fill="none" stroke="#000" stroke-width=".28"/>
<!-- layer: GND -->
<path d="M140.8 82.5v-12.6l-2.1-.1a1.27 1.27 0 0 0-1.3-1.2 1.27 1.27 0 0 0-1.2 1.3h-20.3v43h-38.6v84.2h104.5v-3.7a1.27 1.27 0 0 1-1.2-1.3 1.27 1.27 0 0 1 1.2-1.2M51.4 157.5v19.5h25.9M133 174.2v16.7M183.9 178.6h-2.1v12.3M184 178.5a1.25 1.25 0 0 1 1.2-1.2 1.25 1.25 0 0 1 1.3 1.2M186.4 178.6h1.2M133 190.9a1.25 1.25 0 0 0-1.3 1.2 1.25 1.25 0 0 0 1.3 1.3v3.7M156.4 183.1v7.8M156.4 190.9a1.25 1.25 0 0 0-1.2 1.2 1.25 1.25 0 0 0 1.2 1.3v3.7" fill="none" stroke="#000" stroke-width=".28"/>
<!-- layer: retorno -->
<path d="M236.5 77.1v-5.1h44v49.8h-110.6v-9.7M236.5 82.5h-12.1v-12.6h-51.3v12.6M237.1 86.8h-12.7v31h-41.6v-5.7M150.5 112.1v11.5h-35.3v39.3M153.7 112.1v20.5h-20.7v20.9M156.8 112.1l-.4 34.7M160.2 112.1v34.7M176.2 112.1v8.4a1.25 1.25 0 0 0-1.2 1.3 1.25 1.25 0 0 0 1.2 1.2M179.6 112.1v8.4a1.25 1.25 0 0 0-1.3 1.3 1.25 1.25 0 0 0 1.3 1.2M176.2 123.1v49.2h11.4M179.6 123.1v46.1h8" fill="none" stroke="#000" stroke-width=".28"/>
<g font-size="7">
<text x="322.4" y="234.9">Universidad Nacional</text>
<text x="332.8" y="243.2">de Hurlingham</text>
</g>
<g font-size="4.9">
<text x="40.6" y="232.4">Componentes Uitizados</text>
<text x="288.5" y="265.5">Esquema de conexiones y</text>
<text x="290.2" y="271.3">características generales</text>
</g>
<g font-size="4.4">
<text x="79.5" y="61.6">S1</text>
<text x="192.8" y="76.3">N1</text>
<text x="267.8" y="76.6">L1</text>
<text x="288.7" y="136.2">D1</text>
<text x="52.5" y="141.4" transform="rotate(90 52.5 141.4)">+</text>
<text x="59.1" y="141.8">F1</text>
<text x="167.3" y="141.1">S2</text>
<text x="59" y="149.9" transform="rotate(90 59 149.9)">+</text>
<text x="59.5" y="155.8" transform="rotate(90 59.5 155.8)">-</text>
<text x="109" y="154.4">P1</text>
<text x="138" y="155.2">B</text>
<text x="52.6" y="156.2" transform="rotate(90 52.6 156.2)">-</text>
<text x="134.1" y="158">+</text>
<text x="152.6" y="161.5">Sensor</text>
<text x="134.6" y="173.9">-</text>
</g>
<g font-size="3.5">
<text x="311.9" y="44.2">Caracteristicas generales</text>
<text x="316.1" y="53.5">Tipo de alimentación</text>
<text x="378.2" y="53.9">Fuente</text>
<text x="316" y="59.9">Conexión WIFI</text>
<text x="382.3" y="59.9">Si</text>
<text x="316" y="65.9">Conexion Bluethoot</text>
<text x="381.5" y="65.8">No</text>
<text x="315.9" y="71.8">Bateria</text>
<text x="381.5" y="71.8">No</text>
<text x="315.9" y="77.8">Indicador Luminico</text>
<text x="382.3" y="77.8">Si</text>
<text x="315.9" y="83.4">Indicador Sonoro (Opcional)</text>
<text x="382.3" y="83.8">SI</text>
<text x="315.9" y="89.3">Display</text>
<text x="382.3" y="89.8">Si</text>
<text x="315.9" y="96">Medición de CO2</text>
<text x="382.3" y="95.8">Si</text>
<text x="315.9" y="103">Recopilación de Datos en tiempo real</text>
<text x="316" y="107.2">por thingspeak</text>
<text x="382.3" y="104.5">Si</text>
<text x="316" y="113.9">medición de Gas/humo</text>
<text x="382.3" y="113.7">No</text>
<text x="315.9" y="119.2">Recopilación de Datos por Tarjeta SD</text>
<text x="382.3" y="119.6">No</text>
<text x="315.9" y="125.8">Indicador De Nivel De Bateria</text>
<text x="382.3" y="125.6">No</text>
<text x="311.8" y="142.2">Esquema de interconexiones simplificado</text>
<text x="355.9" y="149.9">componentes</text>
<text x="319" y="150.2">Nodemcu</text>
<text x="235.9" y="230.4">Observaciones</text>
<text x="282.1" y="230.9">Fecha</text>
<text x="298.6" y="230.9">Nombre</text>
<text x="37" y="239.6">Codigo</text>
<text x="52.4" y="239.6">Descripcion del componente</text>
<text x="108.8" y="239.9">Cantidad</text>
<text x="126.9" y="239.9">Codigo</text>
<text x="143.2" y="239.9">Descripcion del componente</text>
<text x="209" y="239.9">Cantidad</text>
<text x="264.9" y="235.5">Dibujó</text>
<text x="281.8" y="235.9">2/11/21</text>
<text x="296.5" y="235.9">Martin J.A.</text>
<text x="264.3" y="245.6">Aprobó</text>
<text x="264.4" y="240.9">Revisó</text>
<text x="40.5" y="246.9">S1</text>
<text x="56.6" y="246.9">Switch de encendido</text>
<text x="114.3" y="246.9">1</text>
<text x="129.7" y="247.2">S2</text>
<text x="147.3" y="246.8">Sensor digital CO2 Mh-z19-b</text>
<text x="214.5" y="246.9">1</text>
<text x="40.3" y="253.9">N1</text>
<text x="56.5" y="253.6">Nodemcu Wifi esp8266 v1</text>
<text x="114.3" y="253.9">1</text>
<text x="129.8" y="254.2">B1</text>
<text x="147.3" y="254.2">Buzzer 5 v</text>
<text x="214.5" y="253.9">1</text>
<text x="264.6" y="253.2">Escala</text>
<text x="40.5" y="260.9">F1</text>
<text x="56.6" y="260.6">Jack Hembra 5,5 x 2,1</text>
<text x="114.3" y="260.9">1</text>
<text x="129.8" y="261.2">P1</text>
<text x="147.3" y="261.2">Pulsador N/a</text>
<text x="214.5" y="260.9">1</text>
<text x="266.1" y="259.5">1,5:1</text>
<text x="362.4" y="259.4">Proyecto: Aire Nuevo Wifi</text>
<text x="40.3" y="267.9">D1</text>
<text x="56.5" y="267.5">Display LCD 16 x 2</text>
<text x="114.3" y="267.9">1</text>
<text x="147.4" y="268">cables Ø 1,27 mm</text>
<text x="213.5" y="267.9">20</text>
<text x="40.6" y="274.9">L1</text>
<text x="56.5" y="274.9">Led RGB</text>
<text x="114.3" y="274.9">1</text>
<text x="261.7" y="280.9">Tolerancia</text>
<text x="371.5" y="278.4">Esquema n° 1</text>
</g>
<g font-size="2.8">
<text x="321" y="157.6">SD3</text>
<text x="363" y="158">luz verde -led</text>
<text x="322" y="162.6">D8</text>
<text x="322" y="167.6">D7</text>
<text x="364.1" y="163">Pulsador</text>
<text x="364.1" y="167.5">(+) Buzzer</text>
<text x="322" y="172.6">D6</text>
<text x="364.2" y="173">Tx-sensor CO2</text>
<text x="322" y="177.5">D5</text>
<text x="364.1" y="178">Rx-Sensor CO2</text>
<text x="322" y="182.6">D4</text>
<text x="364.1" y="183">luz Azul- led</text>
<text x="322" y="187.6">D2</text>
<text x="364.1" y="187.5">SDA-Display</text>
<text x="322" y="192.6">D1</text>
<text x="322" y="197.6">D0</text>
<text x="364.1" y="197.4">luz Roja - led</text>
<text x="364.1" y="192.4">SCL -Display</text>
</g>
<g font-size="1.7">
<text x="236.5" y="71.6">D4</text>
<text x="240.1" y="77.8">1kΩ</text>
<text x="172.4" y="78.9" transform="rotate(-90 172.4 78.9)">Led-Verde</text>
<text x="227.5" y="81.3">SD3</text>
<text x="240.1" y="83.1">1kΩ</text>
<text x="228.1" y="88.6">D0</text>
<text x="240.1" y="87.3">1kΩ</text>
<text x="149.8" y="116.6" transform="rotate(-90 149.8 116.6)">P</text>
<text x="153.1" y="116.5" transform="rotate(-90 153.1 116.5)">B</text>
<text x="156.4" y="117.4" transform="rotate(-90 156.4 117.4)">RX</text>
<text x="159.8" y="117.4" transform="rotate(-90 159.8 117.4)">TX</text>
<text x="174.7" y="119.2" transform="rotate(-90 174.7 119.2)">SDA</text>
<text x="178.6" y="119" transform="rotate(-90 178.6 119)">SCL</text>
<text x="169.3" y="121.8" transform="rotate(-90 169.3 121.8)">Led-Azul</text>
<text x="182.2" y="121.5" transform="rotate(-90 182.2 121.5)">Led-Rojo</text>
<text x="156.2" y="143.6" transform="rotate(-90 156.2 143.6)">D6</text>
<text x="159.3" y="143.4" transform="rotate(-90 159.3 143.4)">D5</text>
<text x="117.8" y="153.7" transform="rotate(-90 117.8 153.7)">D8</text>
<text x="132.6" y="153.3" transform="rotate(-90 132.6 153.3)">D7</text>
<text x="155.1" y="150.7">RX</text>
<text x="159.2" y="150.7">TX</text>
<text x="182.9" y="171.4">D2</text>
<text x="183" y="168.2">D1</text>
<text x="222.1" y="171.6" transform="rotate(-90 222.1 171.6)">121</text>
<text x="150.2" y="180">VIN GND</text>
<text x="217.9" y="178.2" transform="rotate(-90 217.9 178.2)">PCF8574T</text>
<text x="219.9" y="176.2" transform="rotate(-90 219.9 176.2)">ABX919</text>
<text x="224.1" y="177.8" transform="rotate(-90 224.1 177.8)">knG18133</text>
</g>
<g font-size="1.4">
<text x="136.3" y="87.3" transform="rotate(90 136.3 87.3)">RST</text>
<text x="136.6" y="85.1">Vin GND RST EN</text>
<text x="149.2" y="85.1">3V3 GND CLK SCOCMD SD1 SD2 SD3 RSV RSV</text>
<text x="181.9" y="85.1">A0</text>
<text x="136.3" y="103.2" transform="rotate(90 136.3 103.2)">FLASH</text>
<text x="136.3" y="110.3">3V3 GND TX</text>
<text x="146.2" y="110.4">RX</text>
<text x="149.8" y="110.4">D8</text>
<text x="153" y="110.4">D7</text>
<text x="156.2" y="110.4">D6</text>
<text x="159.3" y="110.4">D5 GND 3v3</text>
<text x="169.2" y="110.3">D4</text>
<text x="172.4" y="110.3">D3</text>
<text x="175.5" y="110.3">D2</text>
<text x="178.8" y="110.3">D1</text>
<text x="182" y="110.2">D0</text>
<text x="199.1" y="169.7">SCL</text>
<text x="199.3" y="172.9">SDA</text>
<text x="199" y="178.9">GND</text>
<text x="199.3" y="176.1">VCC</text>
</g>
<text font-size=".9" x="205.7" y="172.6">3362</text>
<g font-size=".8">
<text x="154.5" y="101">AMS1117</text>
<text x="155.1" y="101.9">JOLLY</text>
<text x="154" y="102.8">CREATIONS</text>
</g>
<g font-size=".5">
<text x="223.6" y="163.4">102</text>
<text x="228.6" y="163.4">102</text>
<text x="233.6" y="163.4">102</text>
<text x="231.8" y="168.8" transform="rotate(-90 231.8 168.8)">472</text>
<text x="234.6" y="168.8" transform="rotate(-90 234.6 168.8)">472</text>
<text x="237.5" y="168.8" transform="rotate(-90 237.5 168.8)">102</text>
<text x="236" y="177" transform="rotate(-90 236 177)">472</text>
</g>
<g font-size=".4">
<text x="141.1" y="104.7" transform="rotate(-90 141.1 104.7)">AMS1117</text>
<text x="141.6" y="104.5" transform="rotate(-90 141.6 104.5)">JOLLY</text>
<text x="142.1" y="105" transform="rotate(-90 142.1 105)">CREATIONS</text>
</g>
</svg>
